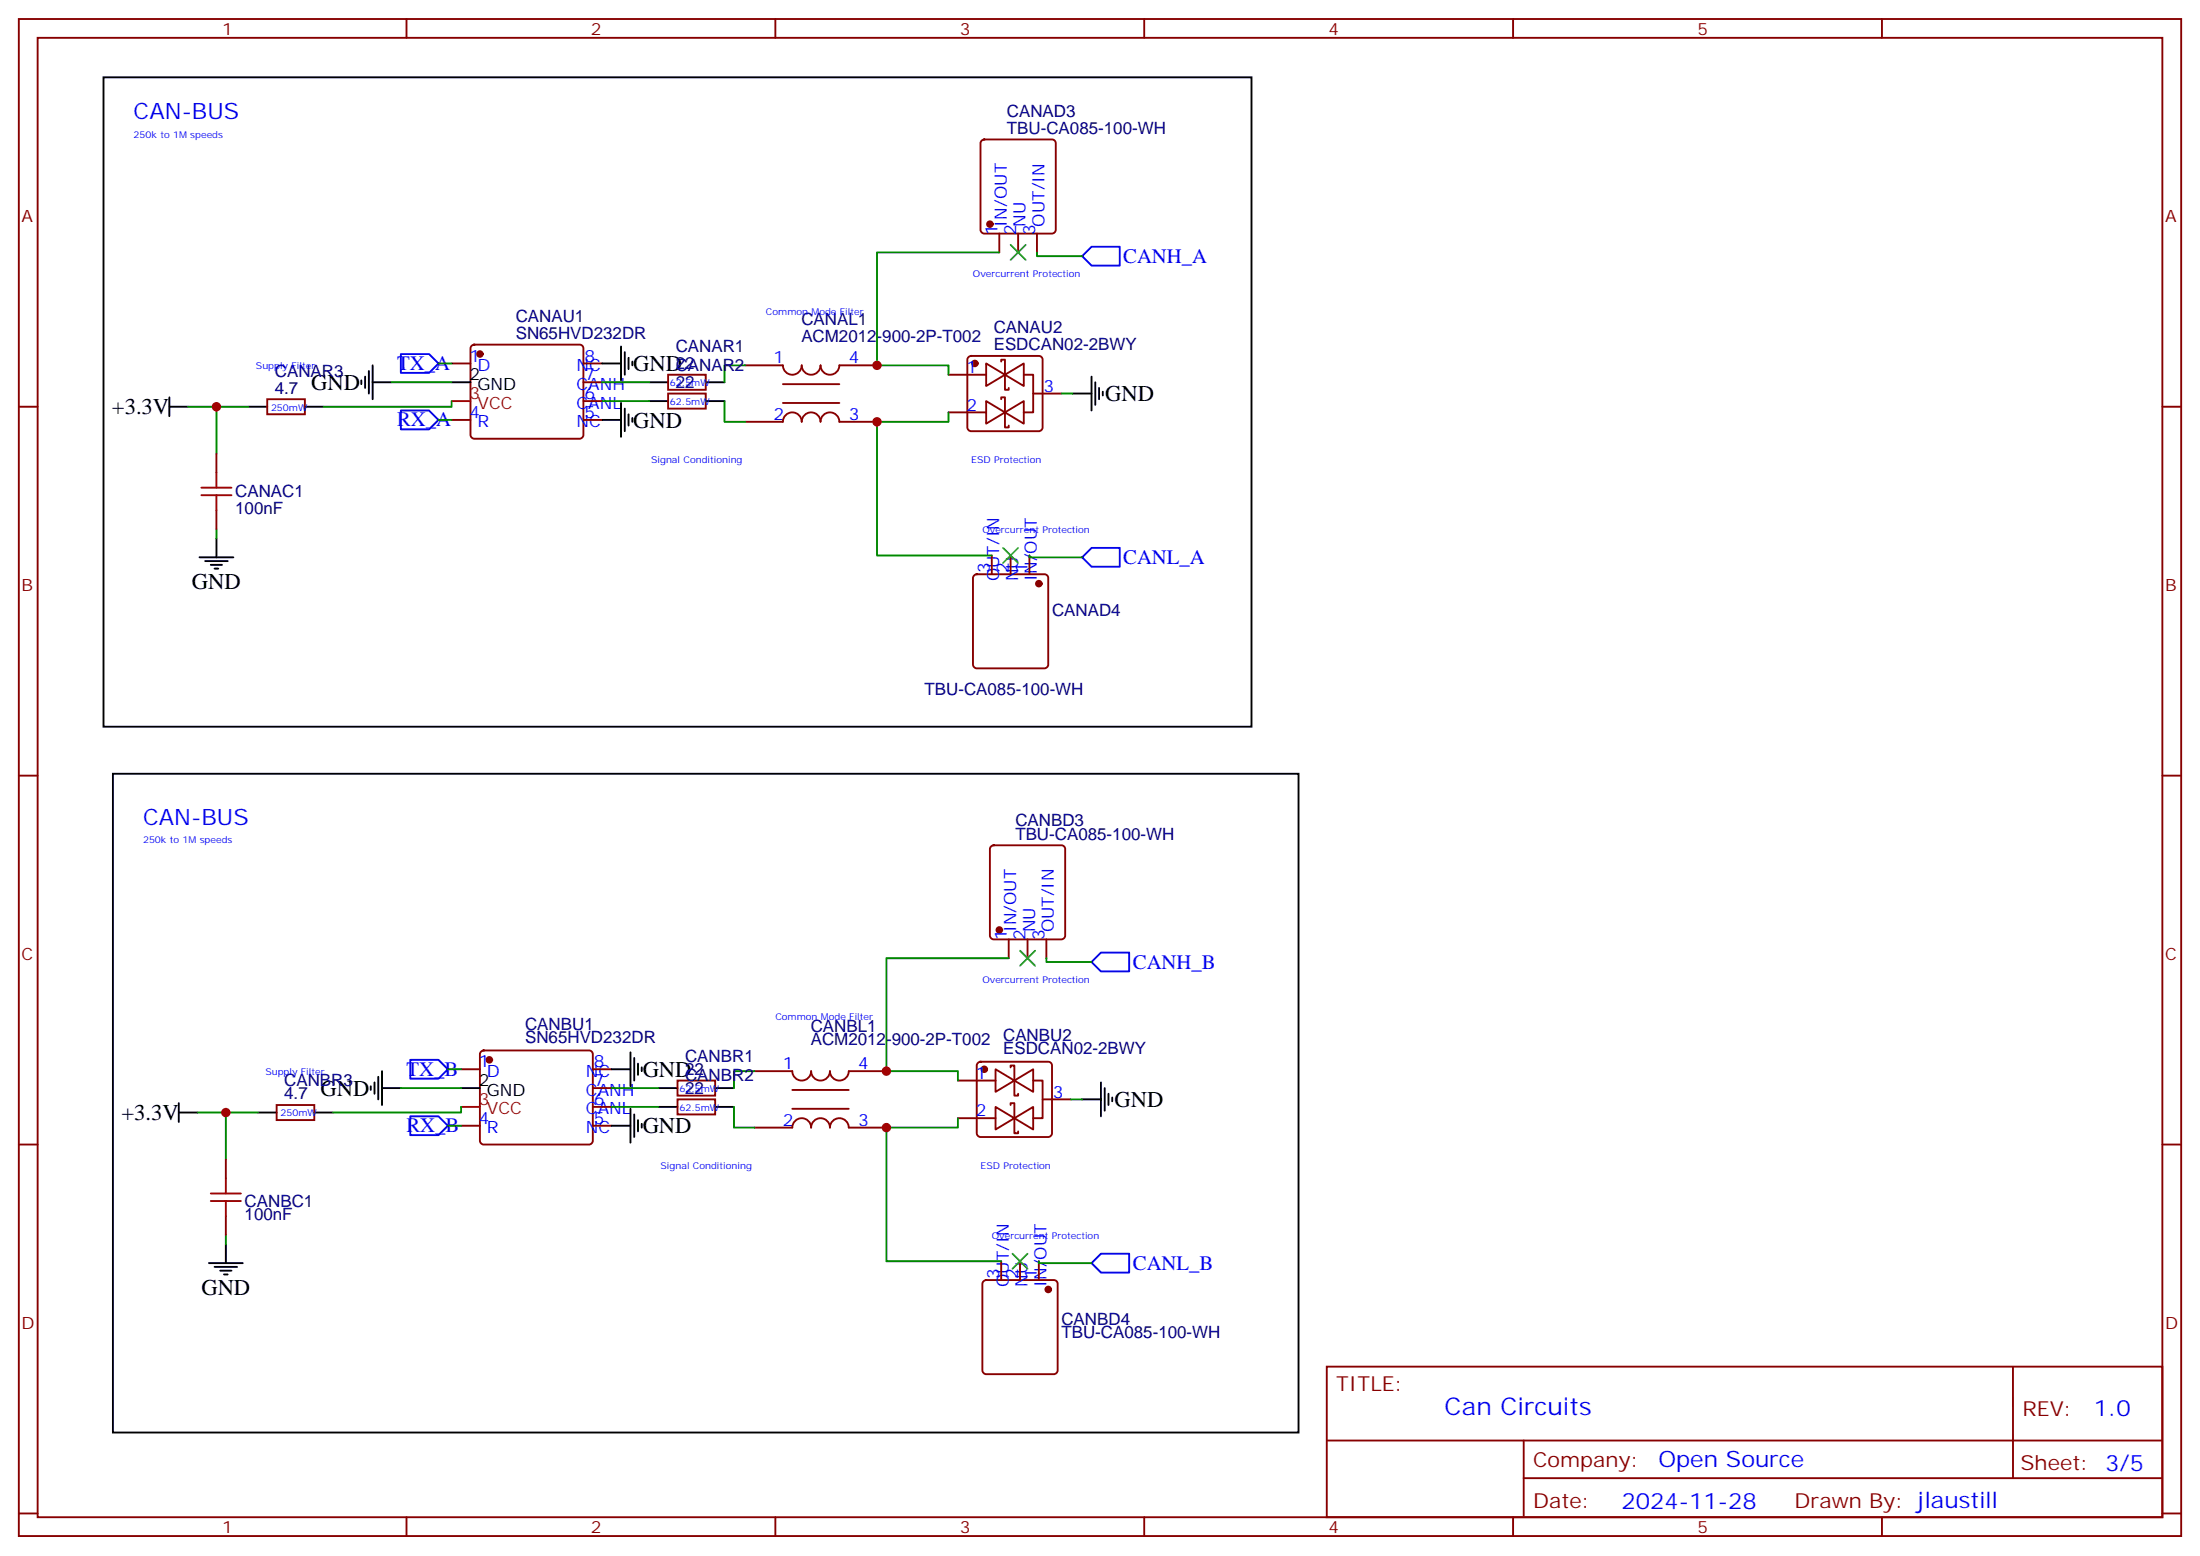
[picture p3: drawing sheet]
<svg xmlns="http://www.w3.org/2000/svg" width="412mm" height="292mm" viewBox="0 0 412 292" stroke-linecap="round" stroke-linejoin="round" font-family="sans-serif">
<g fill="none" stroke="#870000" stroke-width=".35">
<path d="M3.5 3.6h405.4v284.3h-405.4zM7.1 7.1h398.2v277.3h-398.2zM76.2 3.6v3.5M145.3 3.6v3.5M214.5 3.6v3.5M283.6 3.6v3.5M352.8 3.6v3.5M184 26.3l.5-.2h12.7a.71 .71 0 0 1 .7 .7v16.3a.76 .76 0 0 1-.7 .7h-12.7a.76 .76 0 0 1-.7-.7v-16.3zM187.3 43.8v3.5M190.9 43.8v3.5M194.4 43.8v3.5M3.5 76.2h3.6"/>
<path d="M50.1 74.8h7v2.8h-7zM84.7 68.1h3.5M84.7 78.7h3.5M88.4 64.8l.5-.2h19.8a.71 .71 0 0 1 .7 .7v16.2a.76 .76 0 0 1-.7 .7h-19.8a.76 .76 0 0 1-.7-.7v-16.2zM109.4 68.1h3.5M109.4 78.7h3.5M109.4 75.2h3.5M109.4 71.6h3.5M125.2 70.2h7.1v2.9h-7.1zM125.2 73.8h7.1v2.8h-7.1zM139.7 68.5h7.1a1.76 1.76 0 0 0 1.7 1.7 1.76 1.76 0 0 0 1.8-1.7 1.76 1.76 0 0 0 1.7 1.7 1.76 1.76 0 0 0 1.8-1.7 1.76 1.76 0 0 0 1.8 1.7 1.76 1.76 0 0 0 1.7-1.7h7.1M139.7 79.1h7.1a1.76 1.76 0 0 1 1.7-1.8 1.76 1.76 0 0 1 1.8 1.8 1.76 1.76 0 0 1 1.7-1.8 1.76 1.76 0 0 1 1.8 1.8 1.76 1.76 0 0 1 1.8-1.8 1.76 1.76 0 0 1 1.7 1.8h7.1"/>
<path d="M146.8 72h10.5M146.8 75.5h10.5M177.8 77.3h7.1M177.8 70.2h7.1M181.6 66.9l.4-.2h12.7a.71 .71 0 0 1 .7 .7v12.7a.76 .76 0 0 1-.7 .7h-12.7a.76 .76 0 0 1-.7-.7v-12.7zM184.9 68.1l3.5 2.1-3.5 2.2zM184.9 75.2l3.5 2.1-3.5 2.1zM187.7 67.8v-.4h.7v5.7h.7v-.4M187.7 74.8v-.3h.7v5.6h.7v-.3M188.4 70.2l3.5-2.1v4.3zM188.4 77.3l3.5-2.1v4.2zM191.9 70.2h1.8v7.1h-1.8"/>
<path d="M193.7 73.8h5.3M405.3 76.2h3.6M40.6 85.1v3.5M40.6 95.6v3.6M182.6 107.8l.5-.2h12.7a.71 .71 0 0 1 .7 .7v16.3a.76 .76 0 0 1-.7 .7h-12.7a.76 .76 0 0 1-.7-.7v-16.3zM185.9 104.1v3.5M189.4 104.1v3.5M193 104.1v3.5M3.5 145.4h3.6M185.8 158.6l.5-.2h12.7a.71 .71 0 0 1 .7 .7v16.3a.76 .76 0 0 1-.7 .7h-12.7a.76 .76 0 0 1-.7-.7v-16.3zM405.3 145.4h3.6M189.1 176.1v3.5"/>
<path d="M192.6 176.1v3.5M196.1 176.1v3.5M90.2 197.1l.5-.2h19.7a.71 .71 0 0 1 .7 .7v16.2a.76 .76 0 0 1-.7 .7h-19.7a.76 .76 0 0 1-.7-.7v-16.2zM183.3 199.2l.5-.2h12.7a.71 .71 0 0 1 .7 .7v12.7a.76 .76 0 0 1-.7 .7h-12.7a.76 .76 0 0 1-.7-.7v-12.7zM3.5 214.5h3.6M42.3 217.3v3.6M51.9 207.1h7v2.8h-7zM86.4 200.4h3.6M86.4 211h3.6M111.1 200.4h3.6M111.1 211h3.6M111.1 207.5h3.6"/>
<path d="M111.1 203.9h3.6M127 202.5h7.1v2.9h-7.1zM127 206.1h7.1v2.8h-7.1zM141.5 200.8h7a1.76 1.76 0 0 0 1.8 1.7 1.76 1.76 0 0 0 1.7-1.7 1.76 1.76 0 0 0 1.8 1.7 1.76 1.76 0 0 0 1.8-1.7 1.76 1.76 0 0 0 1.7 1.7 1.76 1.76 0 0 0 1.8-1.7h7.1M141.5 211.3h7a1.76 1.76 0 0 1 1.8-1.7 1.76 1.76 0 0 1 1.7 1.7 1.76 1.76 0 0 1 1.8-1.7 1.76 1.76 0 0 1 1.8 1.7 1.76 1.76 0 0 1 1.7-1.7 1.76 1.76 0 0 1 1.8 1.7h7.1M148.5 204.3h10.6M148.5 207.8h10.6M179.6 209.6h7M179.6 202.5h7M186.6 200.4l3.5 2.1-3.5 2.1zM186.6 207.5l3.5 2.1-3.5 2.1zM189.4 200.1v-.4h.7v5.7h.8v-.4"/>
<path d="M189.4 207.1v-.3h.7v5.6h.8v-.3M190.1 202.5l3.6-2.1v4.2zM190.1 209.6l3.6-2.1v4.2zM193.7 202.5h1.7v7.1h-1.7M195.4 206.1h5.3M405.3 214.5h3.6M42.3 227.9v3.6M187.7 236.4v3.5M191.2 236.4v3.5M194.7 236.4v3.5M184.4 240.1l.5-.2h12.7a.71 .71 0 0 1 .7 .7v16.3a.76 .76 0 0 1-.7 .7h-12.7a.76 .76 0 0 1-.8-.7v-16.3zM248.7 256.2h156.6v28.2h-156.6z"/>
<path d="M377.3 256.2v20.9M248.7 270h156.5M285.6 277.1h119.6M285.6 270v14.1M3.5 283.7h3.6M76.2 284.4v3.5M145.3 284.4v3.5M214.5 284.4v3.5M283.6 284.4v3.5M352.8 284.4v3.5M405.3 283.7h3.6"/>
</g>
<g fill="none" stroke="#000" stroke-width=".35">
<path d="M19.4 14.5h215.2v121.7h-215.2zM31.7 76.2h3.6M31.7 74.5v3.5M46.6 76.2h3.5M57.1 76.2h3.6M67.7 71.3v.7M68.4 70.6v2.1M69.1 69.5v4.3M69.8 71.6h3.6M69.8 68.5v6.3M84.7 71.6h3.5M112.9 68.1h3.5"/>
<path d="M112.9 78.7h3.5M116.4 64.9v6.4M116.4 75.5v6.4M117.1 66v4.2M117.1 76.6v4.2M117.8 67.1v2.1M117.8 77.6v2.2M118.5 67.8v.7M118.5 78.4v.7M121.7 71.6h3.5M121.7 75.2h3.5M132.3 71.6h3.5"/>
<path d="M132.3 75.2h3.5M201.1 73.8h3.5M204.6 70.6v6.3M205.3 71.6v4.3M206 72.7v2.1M206.7 73.4v.7M37.4 104.5h6.3M38.5 105.2h4.2M39.5 105.9h2.1M40.2 106.6h.7M40.6 100.9v3.6M21.2 145h222.2v123.5h-222.2z"/>
<path d="M118.2 197.2v6.4M118.9 198.3v4.2M119.6 199.4v2.1M33.5 208.5h3.5M33.5 206.8v3.5M48.3 208.5h3.6M58.9 208.5h3.5M69.5 203.6v.7M70.2 202.9v2.1M70.9 201.8v4.3M71.6 203.9h3.5M71.6 200.8v6.3"/>
<path d="M86.4 203.9h3.6M114.7 200.4h3.5M114.7 211h3.5M118.2 207.8v6.4M118.9 208.9v4.2M119.6 209.9v2.2M120.3 200.1v.7M120.3 210.6v.7M123.5 203.9h3.5M123.5 207.5h3.5M134.1 203.9h3.5M134.1 207.5h3.5"/>
<path d="M202.8 206.1h3.6M206.4 202.9v6.3M207.1 203.9v4.3M207.8 205v2.1M208.5 205.7v.7M39.2 236.7h6.3M40.2 237.5h4.2M41.3 238.2h2.1M42 238.9h.7M42.3 233.2v3.5"/>
</g>
<path d="M202.8 48l1.8-1.8h5.3v3.6h-5.3zM75.1 76.9h5.3l1.8 1.8-1.8 1.8h-5.3zM75.1 66.4h5.3l1.8 1.7-1.8 1.8h-5.3zM202.8 104.5l1.8-1.8h5.3v3.5h-5.3zM76.9 198.6h5.3l1.8 1.8-1.8 1.8h-5.3zM204.6 180.3l1.8-1.8h5.3v3.6h-5.3zM76.9 209.2h5.3l1.8 1.8-1.8 1.8h-5.3zM204.6 236.7l1.8-1.7h5.3v3.5h-5.3z" fill="none" stroke="#00f" stroke-width=".35"/>
<g fill="none" stroke="#008700" stroke-width=".35">
<path d="M187.3 47.3h-22.9v21.2h13.4v1.7M194.4 47.3v.7h8.4M35.3 76.2h11.3M40.6 76.2v8.9M73.4 71.6h11.3M82.2 68.1h2.5M82.2 78.7h2.5M84.7 75.2v1h-24M112.9 71.6h8.8M112.9 75.2h8.8M135.8 75.2v3.9h3.9M139.7 68.5h-3.9v3.1"/>
<path d="M177.8 77.3v1.8h-13.4v25h21.5M199 73.8h2.1M40.6 99.2v1.7M193 104.1v.4h9.8M189.1 179.6h-22.9v21.2h13.4v1.7M196.1 179.6v.7h8.5M37 208.5h11.3M42.3 208.5v8.8M75.1 203.9h11.3M84 200.4h2.4M84 211h2.4M86.4 207.5v1h-24"/>
<path d="M114.7 203.9h8.8M114.7 207.5h8.8M137.6 207.5v3.8h3.9M141.5 200.8h-3.9v3.1M179.6 209.6v1.7h-13.4v25.1h21.5M200.7 206.1h2.1M42.3 231.5v1.7M194.7 236.4v.3h9.9"/>
</g>
<g fill="#870000" stroke="#870000" stroke-width=".35">
<circle cx="90" cy="66.4" r=".53"/>
<circle cx="185.6" cy="42" r=".53"/>
<circle cx="194.7" cy="109.4" r=".53"/>
<circle cx="182.7" cy="68.1" r=".53"/>
<circle cx="91.7" cy="198.6" r=".53"/>
<circle cx="187.3" cy="174.3" r=".53"/>
<circle cx="196.5" cy="241.7" r=".53"/>
<circle cx="184.5" cy="200.4" r=".53"/>
</g>
<path d="M84.7 75.2h3.5M86.4 207.5h3.6" fill="none" stroke="#f00" stroke-width=".35"/>
<path d="M189.4 45.9l2.9 2.8M192.3 45.9l-2.9 2.8M188 102.7l2.9 2.8M190.9 102.7l-2.9 2.8M191.2 178.2l2.8 2.8M194 178.2l-2.8 2.8M189.8 235l2.8 2.8M192.6 235l-2.8 2.8" fill="none" stroke="#3c3" stroke-width=".35"/>
<path d="M37.7 92.8h5.7M37.7 91.4h5.7M40.6 88.6v2.8M40.6 92.8v2.8M39.5 225.1h5.7M39.5 223.7h5.7M42.3 220.9v2.8M42.3 225.1v2.8" fill="none" stroke="#a10000" stroke-width=".35"/>
<g fill="#c00">
<circle cx="40.6" cy="76.2" r=".88"/>
<circle cx="164.4" cy="68.5" r=".88"/>
<circle cx="164.4" cy="79.1" r=".88"/>
<circle cx="42.3" cy="208.5" r=".88"/>
<circle cx="166.2" cy="200.8" r=".88"/>
<circle cx="166.2" cy="211.3" r=".88"/>
</g>
<text font-size="4.6" fill="#00f" x="270.8" y="265.2">Can Circuits</text>
<g font-size="4.2" fill="#00f">
<text x="25" y="22.3">CAN-BUS</text>
<text x="26.8" y="154.6">CAN-BUS</text>
<text x="392.5" y="265.4">1.0</text>
<text x="310.9" y="275">Open Source</text>
<text x="304" y="282.8">2024-11-28</text>
</g>
<g font-size="4.2">
<text x="118.7" y="69.6">GND</text>
<text x="21" y="77.7">+3.3V</text>
<text x="58.3" y="73.1">GND</text>
<text x="207.2" y="75.2">GND</text>
<text x="118.7" y="80.1">GND</text>
<text x="36" y="110.5">GND</text>
<text x="120.5" y="201.8">GND</text>
<text x="22.8" y="210">+3.3V</text>
<text x="60.1" y="205.4">GND</text>
<text x="208.9" y="207.4">GND</text>
<text x="120.5" y="212.4">GND</text>
<text x="37.7" y="242.7">GND</text>
</g>
<g font-size="3.9" fill="#00f">
<text x="210.6" y="49.3">CANH_A</text>
<text x="74.4" y="69.3">TX_A</text>
<text x="74.4" y="79.9">RX_A</text>
<text x="210.6" y="105.8">CANL_A</text>
<text x="212.4" y="181.6">CANH_B</text>
<text x="76.2" y="201.6">TX_B</text>
<text x="76.2" y="212.2">RX_B</text>
<text x="212.4" y="238.1">CANL_B</text>
</g>
<g font-size="3.9" fill="#800">
<text x="250.5" y="260.7">TITLE:</text>
<text x="379.1" y="265.4">REV:</text>
<text x="287.4" y="274.9">Company:</text>
<text x="378.7" y="275.6">Sheet: 3/5</text>
<text x="287.4" y="282.6">Date:</text>
<text x="336.4" y="282.7">Drawn By: jlaustill</text>
</g>
<g font-size="3.2" fill="#800">
<text x="41.6" y="6.6">1</text>
<text x="110.8" y="6.6">2</text>
<text x="179.9" y="6.6">3</text>
<text x="249.1" y="6.6">4</text>
<text x="318.2" y="6.6">5</text>
<text x="4.1" y="41.7">A</text>
<text x="405.9" y="41.7">A</text>
<text x="4.1" y="110.8">B</text>
<text x="405.9" y="110.8">B</text>
<text x="4.1" y="180">C</text>
<text x="405.9" y="180">C</text>
<text x="4.1" y="249.1">D</text>
<text x="405.9" y="249.1">D</text>
<text x="41.6" y="287.4">1</text>
<text x="110.8" y="287.4">2</text>
<text x="179.9" y="287.4">3</text>
<text x="249.1" y="287.4">4</text>
<text x="318.2" y="287.4">5</text>
</g>
<g font-size="3.2" fill="#000080">
<text x="188.7" y="21.9">CANAD3</text>
<text x="188.7" y="25.1">TBU-CA085-100-WH</text>
<text x="96.7" y="63.5">SN65HVD232DR</text>
<text x="96.7" y="60.3">CANAU1</text>
<text x="126.7" y="66">CANAR1</text>
<text x="150.2" y="64.2">ACM2012-900-2P-T002</text>
<text x="150.2" y="61">CANAL1</text>
<text x="186.3" y="65.7">ESDCAN02-2BWY</text>
<text x="186.3" y="62.5">CANAU2</text>
<text x="51.5" y="70.6">CANAR3</text>
<text x="126.7" y="69.2">22</text>
<text x="126.7" y="69.5">CANAR2</text>
<text x="51.5" y="73.8">4.7</text>
<text x="126.7" y="72.7">22</text>
<text x="44.1" y="93.2">CANAC1</text>
<text x="44.1" y="96.4">100nF</text>
<text x="197.2" y="115.4">CANAD4</text>
<text x="173.3" y="130.3">TBU-CA085-100-WH</text>
<text x="190.3" y="154.9">CANBD3</text>
<text x="190.3" y="157.4">TBU-CA085-100-WH</text>
<text x="98.4" y="195.5">SN65HVD232DR</text>
<text x="98.4" y="193">CANBU1</text>
<text x="152" y="195.8">ACM2012-900-2P-T002</text>
<text x="152" y="193.4">CANBL1</text>
<text x="188" y="197.6">ESDCAN02-2BWY</text>
<text x="188" y="195.1">CANBU2</text>
<text x="53.3" y="203.6">CANBR3</text>
<text x="128.4" y="201.5">22</text>
<text x="128.4" y="199">CANBR1</text>
<text x="128.4" y="202.5">CANBR2</text>
<text x="53.3" y="206.1">4.7</text>
<text x="128.4" y="205">22</text>
<text x="45.9" y="226.2">CANBC1</text>
<text x="45.9" y="228.6">100nF</text>
<text x="199" y="250.9">TBU-CA085-100-WH</text>
<text x="199" y="248.4">CANBD4</text>
</g>
<g font-size="3.2" fill="#00f">
<text x="187" y="44" transform="rotate(-90 187 44)">1</text>
<text x="188.7" y="42.5" transform="rotate(-90 188.7 42.5)">IN/OUT</text>
<text x="190.5" y="44" transform="rotate(-90 190.5 44)">2</text>
<text x="192.3" y="42.5" transform="rotate(-90 192.3 42.5)">NU</text>
<text x="194" y="44" transform="rotate(-90 194 44)">3</text>
<text x="195.8" y="42.5" transform="rotate(-90 195.8 42.5)">OUT/IN</text>
<text x="88" y="67.8">1</text>
<text x="89.5" y="69.5">D</text>
<text x="108.1" y="69.5">NC</text>
<text x="109.5" y="71.3">7</text>
<text x="109.5" y="67.8">8</text>
<text x="145" y="68.1">1</text>
<text x="159.1" y="68.1">4</text>
<text x="181.2" y="69.9">1</text>
<text x="108.1" y="76.6">CANL</text>
<text x="108.1" y="73.1">CANH</text>
<text x="109.5" y="74.8">6</text>
<text x="181.2" y="76.9">2</text>
<text x="195.6" y="73.4">3</text>
<text x="88" y="78.4">4</text>
<text x="89.5" y="80.1">R</text>
<text x="108.1" y="80.1">NC</text>
<text x="109.5" y="78.4">5</text>
<text x="145" y="78.7">2</text>
<text x="159.1" y="78.7">3</text>
<text x="185.6" y="107.5" transform="rotate(-90 185.6 107.5)">3</text>
<text x="189.1" y="107.5" transform="rotate(-90 189.1 107.5)">2</text>
<text x="192.6" y="107.5" transform="rotate(-90 192.6 107.5)">1</text>
<text x="187.3" y="108.9" transform="rotate(-90 187.3 108.9)">OUT/IN</text>
<text x="190.9" y="108.9" transform="rotate(-90 190.9 108.9)">NU</text>
<text x="194.4" y="108.9" transform="rotate(-90 194.4 108.9)">IN/OUT</text>
<text x="188.7" y="176.2" transform="rotate(-90 188.7 176.2)">1</text>
<text x="190.5" y="174.8" transform="rotate(-90 190.5 174.8)">IN/OUT</text>
<text x="192.3" y="176.2" transform="rotate(-90 192.3 176.2)">2</text>
<text x="194" y="174.8" transform="rotate(-90 194 174.8)">NU</text>
<text x="195.8" y="176.2" transform="rotate(-90 195.8 176.2)">3</text>
<text x="197.6" y="174.8" transform="rotate(-90 197.6 174.8)">OUT/IN</text>
<text x="89.8" y="200.1">1</text>
<text x="91.3" y="201.8">D</text>
<text x="109.8" y="201.8">NC</text>
<text x="111.3" y="203.6">7</text>
<text x="111.3" y="200.1">8</text>
<text x="146.8" y="200.4">1</text>
<text x="160.9" y="200.4">4</text>
<text x="182.9" y="202.2">1</text>
<text x="109.8" y="208.9">CANL</text>
<text x="109.8" y="205.4">CANH</text>
<text x="111.3" y="207.1">6</text>
<text x="182.9" y="209.2">2</text>
<text x="197.4" y="205.7">3</text>
<text x="89.8" y="210.6">4</text>
<text x="91.3" y="212.4">R</text>
<text x="109.8" y="212.4">NC</text>
<text x="111.3" y="210.6">5</text>
<text x="146.8" y="211">2</text>
<text x="160.9" y="211">3</text>
<text x="187.3" y="239.7" transform="rotate(-90 187.3 239.7)">3</text>
<text x="190.9" y="239.7" transform="rotate(-90 190.9 239.7)">2</text>
<text x="194.4" y="239.7" transform="rotate(-90 194.4 239.7)">1</text>
<text x="189.1" y="241.2" transform="rotate(-90 189.1 241.2)">OUT/IN</text>
<text x="192.6" y="241.2" transform="rotate(-90 192.6 241.2)">NU</text>
<text x="196.1" y="241.2" transform="rotate(-90 196.1 241.2)">IN/OUT</text>
</g>
<g font-size="3.2">
<text x="88" y="71.3">2</text>
<text x="89.5" y="73.1">GND</text>
<text x="89.8" y="203.6">2</text>
<text x="91.3" y="205.4">GND</text>
</g>
<g font-size="3.2" fill="#f00">
<text x="88" y="74.8">3</text>
<text x="89.5" y="76.6">VCC</text>
<text x="89.8" y="207.1">3</text>
<text x="91.3" y="208.9">VCC</text>
</g>
<g font-size="1.8" fill="#00f">
<text x="25" y="25.8">250k to 1M speeds</text>
<text x="182.4" y="51.9">Overcurrent Protection</text>
<text x="143.6" y="58.9">Common Mode Filter</text>
<text x="48" y="69.2">Supply Filter</text>
<text x="50.8" y="76.9">250mW</text>
<text x="125.6" y="75.9">62.5mW</text>
<text x="125.6" y="72.4">62.5mW</text>
<text x="122.1" y="86.8">Signal Conditioning</text>
<text x="182" y="86.8">ESD Protection</text>
<text x="184.1" y="99.9">Overcurrent Protection</text>
<text x="26.8" y="158.1">250k to 1M speeds</text>
<text x="184.1" y="184.2">Overcurrent Protection</text>
<text x="145.3" y="191.2">Common Mode Filter</text>
<text x="49.7" y="201.5">Supply Filter</text>
<text x="52.6" y="209.2">250mW</text>
<text x="127.4" y="208.2">62.5mW</text>
<text x="127.4" y="204.6">62.5mW</text>
<text x="123.8" y="219.1">Signal Conditioning</text>
<text x="183.8" y="219.1">ESD Protection</text>
<text x="185.9" y="232.2">Overcurrent Protection</text>
</g>
</svg>
